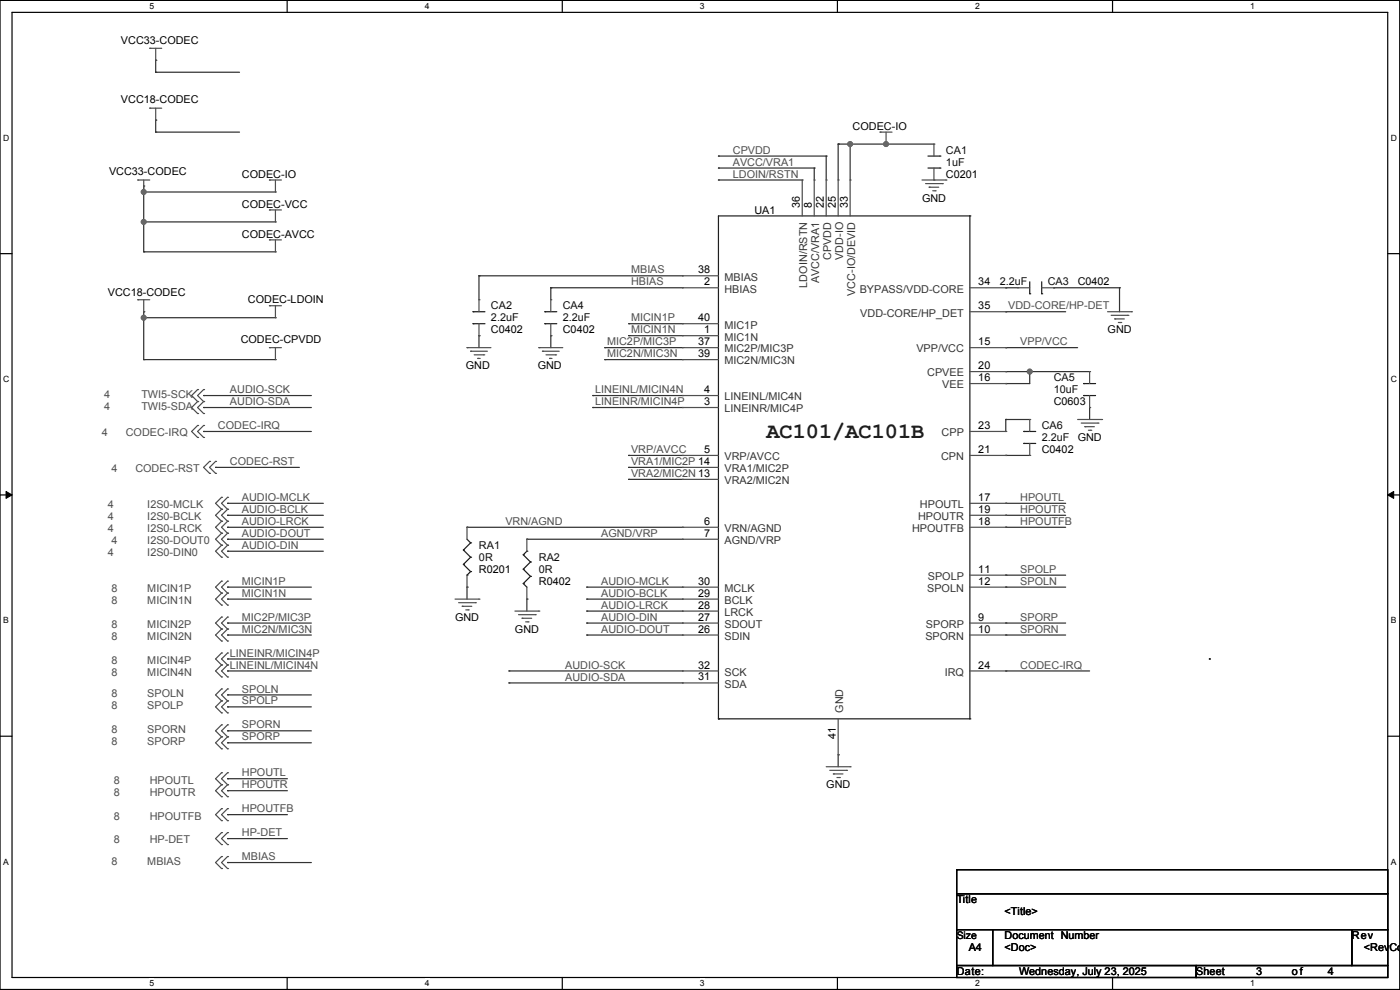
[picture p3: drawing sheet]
<svg xmlns="http://www.w3.org/2000/svg" width="297mm" height="210mm" viewBox="0 0 297 210" stroke-linecap="round" stroke-linejoin="round" font-family="sans-serif">
<path d="M0 .1h296.9v209.8h-296.9zM2.6 2.6h291.8v204.7h-291.8z" fill="none" stroke="#000" stroke-width=".25"/>
<g fill="#fff">
<path d="M31.7 .3h1v2.1h-1z"/>
<path d="M31.7 207.6h1v2h-1z"/>
</g>
<path d="M60.9 .1v2.5M60.9 207.3v2.6" fill="none" stroke="#000" stroke-width=".25"/>
<g fill="#fff">
<path d="M90.1 .3h1v2.1h-1z"/>
<path d="M90.1 207.6h1v2h-1z"/>
</g>
<path d="M119.3 .1v2.5M119.3 207.3v2.6" fill="none" stroke="#000" stroke-width=".25"/>
<g fill="#fff">
<path d="M148.5 .3h1v2.1h-1z"/>
<path d="M148.5 207.6h1v2h-1z"/>
</g>
<path d="M177.7 .1v2.5M177.7 207.3v2.6" fill="none" stroke="#000" stroke-width=".25"/>
<g fill="#fff">
<path d="M206.8 .3h1v2.1h-1z"/>
<path d="M206.8 207.6h1v2h-1z"/>
</g>
<path d="M236 .1v2.5M236 207.3v2.6" fill="none" stroke="#000" stroke-width=".25"/>
<g fill="#fff">
<path d="M265.2 .3h1v2.1h-1z"/>
<path d="M265.2 207.6h1v2h-1z"/>
<path d="M.6 28.2h1.4v2h-1.4z"/>
<path d="M295 28.2h1.3v2h-1.3z"/>
<path d="M.6 79.4h1.4v2h-1.4z"/>
<path d="M295 79.4h1.3v2h-1.3z"/>
</g>
<path d="M0 53.8h2.6M294.4 53.8h2.5" fill="none" stroke="#000" stroke-width=".25"/>
<g fill="#fff">
<path d="M.6 130.6h1.3v2h-1.3z"/>
<path d="M295 130.6h1.2v2h-1.2z"/>
</g>
<path d="M0 105h2.6M294.4 105h2.5" fill="none" stroke="#000" stroke-width=".25"/>
<path d="M1.3 104.2l1.3 .8-1.3 .7zM294.4 105l1.3-.8v1.5z" fill="#000" stroke="#000" stroke-width=".21"/>
<g fill="#fff">
<path d="M.6 181.8h1.3v2h-1.3z"/>
<path d="M295 181.8h1.2v2h-1.2z"/>
</g>
<path d="M256.6 139.8h.1M0 156.2h2.6M294.4 156.2h2.5M203 184.5h91.4v5.1h-91.4zM203 189.6h91.4v7.6h-91.4zM203 197.2h7.6v7.6h-7.6zM210.6 197.2h76.2v7.6h-76.2zM286.8 197.2h7.6v7.6h-7.6zM203 204.8h50.8v2.5h-50.8zM253.8 204.8h40.6v2.5h-40.6z" fill="none" stroke="#000" stroke-width=".25"/>
<g fill="none" stroke="#2d2d2d" stroke-width=".25">
<path d="M33 15.3h.1M33 12.8h.1M33 12.8v2.5M33 15.3h17.8M30.5 39.5h.1M30.5 39.5v13.9M33 25.5h.1M33 28h.1M33 25.5v2.5M33 28h17.8M152.4 38.2h.1M152.4 35.6h.1"/>
<path d="M152.4 33.1h.1M152.4 38.2h17.8M152.4 35.6h20.3M152.4 33.1h22.9M172.7 35.6h.1M172.7 35.6v2.6M175.3 33.1h.1M175.3 33.1v5.1M177.8 30.6h.1M177.8 30.6v7.6M177.8 30.6h20.3M180.4 30.6h.1"/>
<path d="M180.4 30.6v7.6M188 30.6h.1M30.5 40.7h.1M30.5 47.1h.1M30.5 53.4h.1M30.5 40.7h27.9M30.5 47.1h27.9M30.5 53.4h27.9M101.6 58.5h.1M101.6 58.5h43.2M101.6 58.5v5.1M30.5 66.1h.1"/>
<path d="M30.5 67.4h.1M30.5 76.3h.1M30.5 66.1v10.2M30.5 67.4h27.9M30.5 76.3h27.9M101.6 71.2h.1M101.6 71.2v2.5M116.9 61h.1M116.9 71.2h.1M116.9 61h27.9M116.9 61v2.6M116.9 71.2v2.5"/>
<path d="M128.3 73.7h.1M128.3 76.3h.1M128.3 73.7h16.5M128.3 76.3h16.5M133.4 71.2h.1M133.4 68.7h.1M133.4 71.2h11.4M133.4 68.7h11.4M213.4 78.8h.1M213.4 73.7h.1M213.4 61h.1M213.4 66.1h.1"/>
<path d="M213.4 61h2.5M213.4 78.8h17.8M213.4 73.7h15.2M213.4 66.1h12.7M218.5 78.8h.1M218.5 78.8v2.6h-5.1M223.5 61h.1M223.5 61h14M237.5 61h.1M237.5 61v5.1M43.2 91.5h.1M43.2 83.9h.1"/>
<path d="M43.2 86.4h.1M43.2 86.4h22.9M43.2 83.9h22.9M43.2 91.5h22.9M45.7 99.1h.1M45.7 99.1h17.8M125.7 86.4h.1M125.7 83.9h.1M125.7 86.4h19.1M125.7 83.9h19.1M133.4 96.6h.1M133.4 99.1h.1"/>
<path d="M133.4 96.6h11.4M133.4 99.1h11.4M213.4 89h.1M213.4 81.4h.1M213.4 96.6h.1M213.4 96.6h5.1M213.4 89h5.1M213.4 89v2.5M231.2 86.4h.1M231.2 86.4v2.6M48.3 109.3h.1M48.3 106.8h.1"/>
<path d="M48.3 111.8h.1M48.3 116.9h.1M48.3 114.4h.1M48.3 106.8h20.3M48.3 109.3h20.3M48.3 111.8h20.3M48.3 114.4h20.3M48.3 116.9h20.3M99.1 111.8h.1M99.1 111.8h45.7M111.8 114.4h.1M111.8 114.4h33"/>
<path d="M133.4 101.7h.1M133.4 101.7h11.4M213.4 106.8h.1M213.4 109.3h.1M213.4 111.8h.1M213.4 106.8h12.7M213.4 109.3h12.7M213.4 111.8h12.7M48.3 132.2h.1M48.3 134.7h.1M48.3 139.8h.1M48.3 124.5h.1"/>
<path d="M48.3 127.1h.1M48.3 124.5h17.8M48.3 134.7h17.8M48.3 132.2h17.8M48.3 127.1h17.8M48.3 139.8h17.8M99.1 124.5h.1M99.1 124.5v2.6M111.8 127.1h.1M111.8 127.1v2.5M124.5 127.1h.1M124.5 124.5h.1"/>
<path d="M124.5 129.6h.1M124.5 134.7h.1M124.5 132.2h.1M124.5 124.5h20.3M124.5 134.7h20.3M124.5 132.2h20.3M124.5 127.1h20.3M124.5 129.6h20.3M213.4 122h.1M213.4 124.5h.1M213.4 134.7h.1M213.4 132.2h.1"/>
<path d="M213.4 122h12.7M213.4 124.5h12.7M213.4 134.7h12.7M213.4 132.2h12.7M48.3 149.9h.1M48.3 147.4h.1M48.3 155h.1M48.3 157.6h.1M48.3 142.3h.1M48.3 142.3h17.8M48.3 149.9h17.8M48.3 147.4h17.8"/>
<path d="M48.3 155h17.8M48.3 157.6h17.8M108 142.3h.1M108 144.9h.1M108 142.3h36.8M108 144.9h36.8M213.4 142.3h.1M213.4 142.3h17.8M48.3 172.8h.1M48.3 165.2h.1M48.3 167.7h.1M48.3 177.9h.1"/>
<path d="M48.3 172.8h12.7M48.3 165.2h12.7M48.3 167.7h12.7M48.3 177.9h12.7M177.8 160.1h.1M177.8 160.1v2.5M48.3 183h.1M48.3 183h17.8"/>
</g>
<g fill="#696969" stroke="#696969" stroke-width=".25">
<circle cx="30.5" cy="40.7" r=".5"/>
<circle cx="218.4" cy="78.8" r=".5"/>
<circle cx="30.5" cy="67.4" r=".5"/>
<circle cx="188" cy="30.6" r=".5"/>
<circle cx="180.3" cy="30.6" r=".5"/>
<circle cx="30.5" cy="47.1" r=".5"/>
</g>
<g fill="none" stroke="#4d4d4d" stroke-width=".25">
<path d="M31.8 10.2h.1M31.8 10.2h2.5M33 12.8h.1M33 10.2v2.6M29.2 38.2h.1M29.2 38.2h2.6M30.5 38.2v2.5M31.8 22.9h.1M31.8 22.9h2.5M33 25.5h.1M33 22.9v2.6M57.2 38.2h.1"/>
<path d="M57.2 38.2h2.5M58.4 38.2v2.5M170.2 38.2h.1M170.2 38.2v7.6M172.7 38.2h.1M172.7 38.2v7.6M175.3 38.2h.1M175.3 38.2v7.6M177.8 38.2h.1M177.8 38.2v7.6M180.4 38.2h.1M180.4 38.2v7.6"/>
<path d="M186.7 28h.1M186.7 28h2.5M188 30.6h.1M188 28v2.6M195.6 38.2h5.1M196.4 38.9h3.5M197.1 39.7h.1M197.1 39.7h2M198.1 38.2h.1M198.1 30.6h.1M198.1 30.6v2.5M198.1 35.6v2.6"/>
<path d="M199.9 38.9h.1M200.7 38.2h.1M30.5 40.7h.1M57.2 44.5h.1M57.2 50.9h.1M57.2 44.5h2.5M57.2 50.9h2.5M58.4 47.1h.1M58.4 53.4h.1M58.4 40.7h.1M58.4 44.5v2.6M58.4 50.9v2.5"/>
<path d="M144.8 58.5h.1M144.8 58.5h7.6M197.9 40.5h.5M198.4 40.5h.1M29.2 63.6h.1M29.2 63.6h2.6M30.5 66.1h.1M30.5 63.6v2.5M57.2 73.7h.1M57.2 64.9h.1M57.2 73.7h2.5M57.2 64.9h2.5"/>
<path d="M58.4 76.3h.1M58.4 67.4h.1M58.4 64.9v2.5M58.4 73.7v2.6M99.1 73.7h.1M99.1 73.7h5.1M99.8 74.5h.1M99.8 74.5h3.6M100.6 75.3h2M101.4 76h.1M101.4 76h.5M101.6 63.6h.1"/>
<path d="M101.6 71.2h.1M101.6 63.6v2.5M101.6 68.7v2.5M102.6 75.3h.1M114.3 73.7h.1M114.3 73.7h5.1M115.1 74.5h.1M115.1 74.5h3.5M115.8 75.3h2.1M116.6 76h.1M116.6 76h.5M116.9 63.6h.1"/>
<path d="M116.9 71.2h.1M116.9 63.6v2.5M116.9 68.7v2.5M117.9 75.3h.1M144.8 68.7h.1M144.8 61h.1M144.8 71.2h.1M144.8 73.7h.1M144.8 76.3h.1M144.8 73.7h7.6M144.8 61h7.6M144.8 68.7h7.6"/>
<path d="M144.8 71.2h7.6M144.8 76.3h7.6M205.8 73.7h7.6M205.8 66.1h7.6M205.8 61h7.6M205.8 78.8h7.6M213.4 61h.1M213.4 78.8h.1M213.4 73.7h.1M213.4 66.1h.1M215.9 61h.1M215.9 61h2.6"/>
<path d="M221 61h2.5M223.5 61h.1M231.2 78.8h.1M231.2 78.8v2.6M235 66.1h5M235.7 66.9h3.6M236.5 67.6h.1M236.5 67.6h2M237.2 68.4h.6M237.8 68.4h.1M239.3 66.9h.1M240 66.1h.1"/>
<path d="M41.9 82.6h.1M41.9 85.2h.1M41.9 87.7h.1M41.9 90.3h.1M41.9 92.8h.1M41.9 82.6l-1.2 1.3 1.2 1.3M41.9 85.2l-1.2 1.2 1.2 1.3M41.9 90.3l-1.2 1.2 1.2 1.3M43.2 82.6h.1M43.2 85.2h.1M43.2 87.7h.1M43.2 90.3h.1"/>
<path d="M43.2 92.8h.1M43.2 82.6l-1.3 1.3 1.3 1.3M43.2 85.2l-1.3 1.2 1.3 1.3M43.2 90.3l-1.3 1.2 1.3 1.3M44.5 97.9h.1M44.5 97.9l-1.3 1.2 1.3 1.3M45.7 97.9h.1M45.7 97.9l-1.2 1.2 1.2 1.3M144.8 83.9h.1M144.8 86.4h.1M144.8 99.1h.1M144.8 96.6h.1"/>
<path d="M144.8 83.9h7.6M144.8 86.4h7.6M144.8 99.1h7.6M144.8 96.6h7.6M205.8 81.4h7.6M205.8 96.6h7.6M205.8 91.5h7.6M213.4 81.4h.1M213.4 96.6h.1M213.4 91.5h.1M218.5 89h.1M218.5 96.6h.1"/>
<path d="M218.5 89v2.5M218.5 94.1v2.5M228.6 89h5.1M229.4 89.7h3.5M230.1 90.5h.1M230.1 90.5h2.1M230.9 91.3h.5M231.2 86.4h.1M231.2 83.9v2.5M231.4 91.3h.1M232.9 89.7h.1M233.7 89h.1"/>
<path d="M44.5 100.4h.1M45.7 100.4h.1M47 108h.1M47 110.6h.1M47 105.5h.1M47 115.7h.1M47 118.2h.1M47 113.1h.1M47 108l-1.3 1.3 1.3 1.3M47 105.5l-1.3 1.3 1.3 1.2M47 115.7l-1.3 1.2 1.3 1.3M47 113.1l-1.3 1.3 1.3 1.3"/>
<path d="M47 110.6l-1.3 1.2 1.3 1.3M48.3 108h.1M48.3 110.6h.1M48.3 105.5h.1M48.3 115.7h.1M48.3 118.2h.1M48.3 113.1h.1M48.3 108l-1.3 1.3 1.3 1.3M48.3 105.5l-1.3 1.3 1.3 1.2M48.3 115.7l-1.3 1.2 1.3 1.3M48.3 113.1l-1.3 1.3 1.3 1.3M48.3 110.6l-1.3 1.2 1.3 1.3"/>
<path d="M99.1 111.8h.1M99.1 111.8v2.6M111.8 114.4h.1M111.8 114.4v2.5M144.8 111.8h.1M144.8 101.7h.1M144.8 114.4h.1M144.8 111.8h7.6M144.8 101.7h7.6M144.8 114.4h7.6M205.8 109.3h7.6M205.8 111.8h7.6"/>
<path d="M205.8 106.8h7.6M213.4 109.3h.1M213.4 106.8h.1M213.4 111.8h.1M47 130.9h.1M47 133.4h.1M47 136h.1M47 138.5h.1M47 123.3h.1M47 125.8h.1M47 128.4h.1M47 130.9l-1.3 1.3 1.3 1.2"/>
<path d="M47 133.4l-1.3 1.3 1.3 1.3M47 138.5l-1.3 1.3 1.3 1.3M47 123.3l-1.3 1.2 1.3 1.3M47 125.8l-1.3 1.3 1.3 1.3M48.3 130.9h.1M48.3 133.4h.1M48.3 136h.1M48.3 138.5h.1M48.3 123.3h.1M48.3 125.8h.1M48.3 128.4h.1M48.3 130.9l-1.3 1.3 1.3 1.2"/>
<path d="M48.3 133.4l-1.3 1.3 1.3 1.3M48.3 138.5l-1.3 1.3 1.3 1.3M48.3 123.3l-1.3 1.2 1.3 1.3M48.3 125.8l-1.3 1.3 1.3 1.3M96.5 127.1h5.1M97.3 127.8h3.5M98.1 128.6h.1M98.1 128.6h2M98.8 129.4h.5M99.1 124.5h.1M99.1 122v2.5M99.3 129.4h.1"/>
<path d="M100.8 127.8h.1M101.6 127.1h.1M109.2 129.6h5.1M110 130.4h3.5M110.8 131.1h.1M110.8 131.1h2M111.5 131.9h.5M111.8 127.1h.1M111.8 124.5v2.6M112 131.9h.1M113.5 130.4h.1M114.3 129.6h.1"/>
<path d="M144.8 127.1h.1M144.8 124.5h.1M144.8 132.2h.1M144.8 129.6h.1M144.8 134.7h.1M144.8 127.1h7.6M144.8 129.6h7.6M144.8 124.5h7.6M144.8 132.2h7.6M144.8 134.7h7.6M205.8 124.5h7.6M205.8 132.2h7.6"/>
<path d="M205.8 134.7h7.6M205.8 122h7.6M213.4 122h.1M213.4 124.5h.1M213.4 132.2h.1M213.4 134.7h.1M47 146.1h.1M47 148.7h.1M47 151.2h.1M47 153.8h.1M47 156.3h.1M47 158.8h.1"/>
<path d="M47 141.1h.1M47 143.6h.1M47 146.1l-1.3 1.3 1.3 1.3M47 148.7l-1.3 1.2 1.3 1.3M47 153.8l-1.3 1.2 1.3 1.3M47 156.3l-1.3 1.3 1.3 1.2M47 141.1l-1.3 1.2 1.3 1.3M48.3 146.1h.1M48.3 148.7h.1M48.3 151.2h.1M48.3 153.8h.1M48.3 156.3h.1"/>
<path d="M48.3 158.8h.1M48.3 141.1h.1M48.3 143.6h.1M48.3 146.1l-1.3 1.3 1.3 1.3M48.3 148.7l-1.3 1.2 1.3 1.3M48.3 153.8l-1.3 1.2 1.3 1.3M48.3 156.3l-1.3 1.3 1.3 1.2M48.3 141.1l-1.3 1.2 1.3 1.3M144.8 144.9h.1M144.8 142.3h.1M144.8 144.9h7.6M144.8 142.3h7.6"/>
<path d="M177.8 152.5v7.6M205.8 142.3h7.6M213.4 142.3h.1M47 171.5h.1M47 174.1h.1M47 163.9h.1M47 166.5h.1M47 169h.1M47 176.6h.1M47 179.2h.1M47 171.5l-1.3 1.3 1.3 1.3M47 163.9l-1.3 1.3 1.3 1.3"/>
<path d="M47 166.5l-1.3 1.2 1.3 1.3M47 176.6l-1.3 1.3 1.3 1.3M48.3 171.5h.1M48.3 174.1h.1M48.3 163.9h.1M48.3 166.5h.1M48.3 169h.1M48.3 176.6h.1M48.3 179.2h.1M48.3 171.5l-1.3 1.3 1.3 1.3M48.3 163.9l-1.3 1.3 1.3 1.3M48.3 166.5l-1.3 1.2 1.3 1.3"/>
<path d="M48.3 176.6l-1.3 1.3 1.3 1.3M175.3 162.6h5.1M176 163.4h3.6M176.8 164.2h.1M176.8 164.2h2M177.6 164.9h.5M177.8 160.1h.1M178.1 164.9h.1M179.6 163.4h.1M180.4 162.6h.1M47 181.7h.1M47 184.2h.1"/>
<path d="M47 181.7l-1.3 1.3 1.3 1.2M48.3 181.7h.1M48.3 184.2h.1M48.3 181.7l-1.3 1.3 1.3 1.2"/>
</g>
<g fill="none" stroke="#1c1c1c" stroke-width=".25">
<path d="M196.9 35.6h2.5M196.9 33.1h2.5M199.4 35.6h.1M199.4 33.1h.1M205.8 45.8h.1M205.8 45.8h-53.4v106.7M205.8 45.8v106.7M218.5 59.8v2.5M221 59.8v2.5M100.3 66.1h.1M100.3 68.7h.1M100.3 66.1h2.6"/>
<path d="M100.3 68.7h2.6M115.6 66.1h.1M115.6 68.7h.1M115.6 66.1h2.5M115.6 68.7h2.5M218.5 62.3h.1M221 62.3h.1M217.2 91.5h.1M217.2 94.1h.1M217.2 91.5h2.5M217.2 94.1h2.5M229.9 81.4h.1"/>
<path d="M229.9 83.9h.1M229.9 81.4h2.5M229.9 83.9h2.5M98.3 116.7h.1M98.3 119.7h.1M98.3 116.7l1.5 1.5M98.3 119.7l1.5 1.5M99.1 114.4l.7 .7M99.8 115.1h.1M99.8 118.2h.1M99.8 115.1l-1.5 1.6M99.8 118.2l-1.5 1.5"/>
<path d="M111 117.7h.1M111 117.7l1.5 1.5M111.8 116.9h.1M111.8 116.9l-.8 .8M112.5 119.2h.1M112.5 119.2l-1.5 1.5M99.1 122h.1M99.8 121.2h.1M99.8 121.2l-.7 .8M111 123.8h.1M111 120.7h.1M111 123.8l.8 .7"/>
<path d="M111 120.7l1.5 1.6M112.5 122.3h.1M112.5 122.3l-1.5 1.5M152.4 152.5h.1M152.4 152.5h53.4M205.8 152.5h.1"/>
</g>
<text font-size="4.7" fill="#1c1c1c" x="162.6" y="92.9">AC101/AC101B</text>
<g font-size="2.3">
<text x="25.7" y="9.3">VCC33-CODEC</text>
<text x="25.7" y="21.9">VCC18-CODEC</text>
<text x="180.9" y="27.5">CODEC-IO</text>
<text x="23.1" y="37.2">VCC33-CODEC</text>
<text x="51.3" y="37.7">CODEC-IO</text>
<text x="200.7" y="37.7">C0201</text>
<text x="51.3" y="44">CODEC-VCC</text>
<text x="160" y="45.3">UA1</text>
<text x="169.7" y="44" transform="rotate(-90 169.7 44)">36</text>
<text x="172.2" y="44" transform="rotate(-90 172.2 44)">8</text>
<text x="174.8" y="44" transform="rotate(-90 174.8 44)">22</text>
<text x="177.3" y="44" transform="rotate(-90 177.3 44)">25</text>
<text x="179.8" y="44" transform="rotate(-90 179.8 44)">33</text>
<text x="195.6" y="42.8">GND</text>
<text x="51.3" y="50.4">CODEC-AVCC</text>
<text x="148.1" y="58">38</text>
<text x="22.9" y="62.8">VCC18-CODEC</text>
<text x="52.6" y="64.4">CODEC-LDOIN</text>
<text x="149.4" y="60.5">2</text>
<text x="207.5" y="60.5">34</text>
<text x="207.5" y="65.6">35</text>
<text x="228.6" y="60.6">C0402</text>
<text x="104.2" y="70.7">C0402</text>
<text x="119.4" y="70.7">C0402</text>
<text x="148.1" y="68.1">40</text>
<text x="149.4" y="70.7">1</text>
<text x="235" y="70.7">GND</text>
<text x="51.1" y="72.8">CODEC-CPVDD</text>
<text x="148.1" y="73.2">37</text>
<text x="148.1" y="75.8">39</text>
<text x="207.5" y="73.2">15</text>
<text x="98.8" y="78.3">GND</text>
<text x="114.1" y="78.3">GND</text>
<text x="149.4" y="83.4">4</text>
<text x="207.5" y="78.3">20</text>
<text x="207.5" y="80.8">16</text>
<text x="149.4" y="85.9">3</text>
<text x="223.5" y="86">C0603</text>
<text x="207.5" y="91">23</text>
<text x="228.6" y="93.6">GND</text>
<text x="149.4" y="96.1">5</text>
<text x="207.5" y="96.1">21</text>
<text x="221" y="96.1">C0402</text>
<text x="207.5" y="106.2">17</text>
<text x="149.4" y="111.3">6</text>
<text x="149.4" y="113.9">7</text>
<text x="207.5" y="108.8">19</text>
<text x="207.5" y="111.3">18</text>
<text x="101.6" y="121.5">R0201</text>
<text x="114.3" y="124.1">R0402</text>
<text x="148.1" y="124">30</text>
<text x="207.5" y="121.5">11</text>
<text x="207.5" y="124">12</text>
<text x="96.5" y="131.7">GND</text>
<text x="148.1" y="126.6">29</text>
<text x="148.1" y="131.6">27</text>
<text x="148.1" y="129.1">28</text>
<text x="207.5" y="131.6">9</text>
<text x="109.2" y="134.2">GND</text>
<text x="148.1" y="134.2">26</text>
<text x="207.5" y="134.2">10</text>
<text x="148.1" y="141.8">32</text>
<text x="207.5" y="141.8">24</text>
<text x="148.1" y="144.3">31</text>
<text x="177.3" y="156.8" transform="rotate(-90 177.3 156.8)">41</text>
<text x="175.3" y="167.2">GND</text>
<text x="203" y="191.6">Title</text>
<text x="213.1" y="194.2">&lt;Title&gt;</text>
<text x="205.5" y="201.8">A4</text>
<text x="213.1" y="199.2">Document Number</text>
<text x="213.1" y="201.8">&lt;Doc&gt;</text>
<text x="286.8" y="199.2">Rev</text>
<text x="289.3" y="201.8">&lt;RevCod</text>
<text x="203" y="206.9">Date:</text>
<text x="216.2" y="206.9">Wednesday, July 23, 2025</text>
<text x="253.8" y="206.9">Sheet</text>
<text x="266.5" y="206.9">3</text>
<text x="274.1" y="206.9">of</text>
<text x="281.7" y="206.9">4</text>
</g>
<g font-size="2.3" fill="#4d4d4d">
<text x="155.5" y="35.1">AVCC/VRA1</text>
<text x="155.5" y="32.6">CPVDD</text>
<text x="155.5" y="37.7">LDOIN/RSTN</text>
<text x="133.9" y="58">MBIAS</text>
<text x="133.9" y="60.5">HBIAS</text>
<text x="213.9" y="65.6">VDD-CORE/HP-DET</text>
<text x="133.9" y="70.7">MICIN1N</text>
<text x="133.9" y="68.2">MICIN1P</text>
<text x="128.8" y="73.2">MIC2P/MIC3P</text>
<text x="128.8" y="75.8">MIC2N/MIC3N</text>
<text x="216.4" y="73.2">VPP/VCC</text>
<text x="48.8" y="83.4">AUDIO-SCK</text>
<text x="126.3" y="83.4">LINEINL/MICIN4N</text>
<text x="22.1" y="84.4">4</text>
<text x="22.1" y="87">4</text>
<text x="30" y="84.4">TWI5-SCK</text>
<text x="30" y="87">TWI5-SDA</text>
<text x="48.8" y="85.9">AUDIO-SDA</text>
<text x="126.3" y="85.9">LINEINR/MICIN4P</text>
<text x="21.6" y="92.6">4</text>
<text x="26.7" y="92.6">CODEC-IRQ</text>
<text x="46.2" y="91">CODEC-IRQ</text>
<text x="23.6" y="100.2">4</text>
<text x="28.7" y="100.2">CODEC-RST</text>
<text x="48.8" y="98.6">CODEC-RST</text>
<text x="133.9" y="96.1">VRP/AVCC</text>
<text x="133.9" y="98.6">VRA1/MIC2P 14</text>
<text x="133.9" y="101.2">VRA2/MIC2N 13</text>
<text x="22.9" y="107.8">4</text>
<text x="31.3" y="107.8">I2S0-MCLK</text>
<text x="51.3" y="106.3">AUDIO-MCLK</text>
<text x="216.4" y="106.3">HPOUTL</text>
<text x="22.9" y="110.3">4</text>
<text x="22.9" y="112.9">4</text>
<text x="31.3" y="110.3">I2S0-BCLK</text>
<text x="31.3" y="112.9">I2S0-LRCK</text>
<text x="51.3" y="108.8">AUDIO-BCLK</text>
<text x="51.3" y="111.3">AUDIO-LRCK</text>
<text x="51.3" y="113.9">AUDIO-DOUT</text>
<text x="107.2" y="111.3">VRN/AGND</text>
<text x="127.5" y="113.9">AGND/VRP</text>
<text x="216.4" y="108.8">HPOUTR</text>
<text x="216.4" y="111.3">HPOUTFB</text>
<text x="22.9" y="118">4</text>
<text x="23.6" y="115.4">4</text>
<text x="31.3" y="118">I2S0-DIN0</text>
<text x="31.3" y="115.4">I2S0-DOUT0</text>
<text x="51.3" y="116.4">AUDIO-DIN</text>
<text x="23.6" y="125.6">8</text>
<text x="31.3" y="125.6">MICIN1P</text>
<text x="51.3" y="124">MICIN1P</text>
<text x="127.5" y="124">AUDIO-MCLK</text>
<text x="216.4" y="121.5">SPOLP</text>
<text x="216.4" y="124">SPOLN</text>
<text x="23.6" y="128.1">8</text>
<text x="31.3" y="128.1">MICIN1N</text>
<text x="51.3" y="131.7">MIC2P/MIC3P</text>
<text x="51.3" y="126.6">MICIN1N</text>
<text x="127.5" y="126.6">AUDIO-BCLK</text>
<text x="127.5" y="129.1">AUDIO-LRCK</text>
<text x="127.5" y="131.7">AUDIO-DIN</text>
<text x="216.4" y="131.7">SPORP</text>
<text x="23.6" y="133.2">8</text>
<text x="23.6" y="135.7">8</text>
<text x="31.3" y="133.2">MICIN2P</text>
<text x="31.3" y="135.7">MICIN2N</text>
<text x="51.3" y="134.2">MIC2N/MIC3N</text>
<text x="127.5" y="134.2">AUDIO-DOUT</text>
<text x="216.4" y="134.2">SPORN</text>
<text x="23.6" y="140.8">8</text>
<text x="23.6" y="143.4">8</text>
<text x="31.3" y="140.8">MICIN4P</text>
<text x="31.3" y="143.4">MICIN4N</text>
<text x="48.8" y="139.3">LINEINR/MICIN4P</text>
<text x="48.8" y="141.8">LINEINL/MICIN4N</text>
<text x="119.9" y="141.8">AUDIO-SCK</text>
<text x="216.4" y="141.8">CODEC-IRQ</text>
<text x="23.6" y="147.9">8</text>
<text x="31.3" y="147.9">SPOLN</text>
<text x="51.3" y="149.4">SPOLP</text>
<text x="51.3" y="146.9">SPOLN</text>
<text x="119.9" y="144.4">AUDIO-SDA</text>
<text x="23.6" y="150.5">8</text>
<text x="23.6" y="155.6">8</text>
<text x="31.3" y="150.5">SPOLP</text>
<text x="31.3" y="155.6">SPORN</text>
<text x="51.3" y="154.5">SPORN</text>
<text x="23.6" y="158.1">8</text>
<text x="31.3" y="158.1">SPORP</text>
<text x="51.3" y="157.1">SPORP</text>
<text x="24.1" y="166.2">8</text>
<text x="31.8" y="166.2">HPOUTL</text>
<text x="51.3" y="164.7">HPOUTL</text>
<text x="51.3" y="167.2">HPOUTR</text>
<text x="24.1" y="173.8">8</text>
<text x="24.1" y="168.8">8</text>
<text x="31.8" y="173.8">HPOUTFB</text>
<text x="31.8" y="168.8">HPOUTR</text>
<text x="51.3" y="172.3">HPOUTFB</text>
<text x="24.1" y="178.9">8</text>
<text x="31.8" y="178.9">HP-DET</text>
<text x="51.3" y="177.4">HP-DET</text>
<text x="23.6" y="183.5">8</text>
<text x="31.3" y="183.5">MBIAS</text>
<text x="51.3" y="182.5">MBIAS</text>
</g>
<g font-size="2.3" fill="#0e0e0e">
<text x="200.7" y="32.6">CA1</text>
<text x="200.7" y="35.2">1uF</text>
<text x="104.2" y="65.6">CA2</text>
<text x="119.4" y="65.6">CA4</text>
<text x="212.1" y="60.6">2.2uF</text>
<text x="222.3" y="60.6">CA3</text>
<text x="104.2" y="68.2">2.2uF</text>
<text x="119.4" y="68.2">2.2uF</text>
<text x="223.5" y="80.9">CA5</text>
<text x="223.5" y="83.4">10uF</text>
<text x="221" y="91">CA6</text>
<text x="221" y="93.6">2.2uF</text>
<text x="101.6" y="116.4">RA1</text>
<text x="101.6" y="119">0R</text>
<text x="114.3" y="119">RA2</text>
<text x="114.3" y="121.5">0R</text>
</g>
<g font-size="2.3" fill="#343434">
<text x="153.7" y="59.5">MBIAS</text>
<text x="176.3" y="55.1" transform="rotate(-90 176.3 55.1)">CPVDD</text>
<text x="178.9" y="55.1" transform="rotate(-90 178.9 55.1)">VDD-IO</text>
<text x="153.7" y="62.1">HBIAS</text>
<text x="171.3" y="61" transform="rotate(-90 171.3 61)">LDOIN/RSTN</text>
<text x="173.8" y="60.1" transform="rotate(-90 173.8 60.1)">AVCC/VRA1</text>
<text x="181.4" y="62.8" transform="rotate(-90 181.4 62.8)">VCC-IO/DEVID</text>
<text x="182.4" y="62.1">BYPASS/VDD-CORE</text>
<text x="153.7" y="69.7">MIC1P</text>
<text x="182.5" y="67.2">VDD-CORE/HP_DET</text>
<text x="153.7" y="72.2">MIC1N</text>
<text x="153.7" y="74.8">MIC2P/MIC3P</text>
<text x="153.7" y="77.3">MIC2N/MIC3N</text>
<text x="194.4" y="74.8">VPP/VCC</text>
<text x="196.7" y="79.9">CPVEE</text>
<text x="199.9" y="82.4">VEE</text>
<text x="153.7" y="84.9">LINEINL/MIC4N</text>
<text x="153.7" y="87.5">LINEINR/MIC4P</text>
<text x="199.8" y="92.6">CPP</text>
<text x="153.7" y="100.2">VRA1/MIC2P</text>
<text x="153.7" y="97.6">VRP/AVCC</text>
<text x="199.6" y="97.6">CPN</text>
<text x="153.7" y="102.7">VRA2/MIC2N</text>
<text x="195.2" y="107.8">HPOUTL</text>
<text x="153.7" y="112.9">VRN/AGND</text>
<text x="193.5" y="112.9">HPOUTFB</text>
<text x="194.8" y="110.3">HPOUTR</text>
<text x="153.7" y="115.4">AGND/VRP</text>
<text x="153.7" y="125.6">MCLK</text>
<text x="196.7" y="125.6">SPOLN</text>
<text x="196.8" y="123">SPOLP</text>
<text x="153.7" y="128.1">BCLK</text>
<text x="153.7" y="130.7">LRCK</text>
<text x="153.7" y="133.2">SDOUT</text>
<text x="153.7" y="135.7">SDIN</text>
<text x="196.3" y="135.7">SPORN</text>
<text x="196.4" y="133.2">SPORP</text>
<text x="153.7" y="143.4">SCK</text>
<text x="200.4" y="143.4">IRQ</text>
<text x="153.7" y="145.9">SDA</text>
<text x="178.9" y="151.2" transform="rotate(-90 178.9 151.2)">GND</text>
</g>
<text font-size="2.2" x="203" y="199.2">Size</text>
<g font-size="1.8">
<text x="31.7" y="2">5</text>
<text x="90.1" y="2">4</text>
<text x="148.5" y="2">3</text>
<text x="206.8" y="2">2</text>
<text x="265.2" y="2">1</text>
<text x=".6" y="29.8">D</text>
<text x="295" y="29.8">D</text>
<text x=".6" y="81">C</text>
<text x="295" y="81">C</text>
<text x=".6" y="132.2">B</text>
<text x="295" y="132.2">B</text>
<text x=".6" y="183.4">A</text>
<text x="295" y="183.4">A</text>
<text x="31.7" y="209.2">5</text>
<text x="90.1" y="209.2">4</text>
<text x="148.5" y="209.2">3</text>
<text x="206.8" y="209.2">2</text>
<text x="265.2" y="209.2">1</text>
</g>
</svg>
